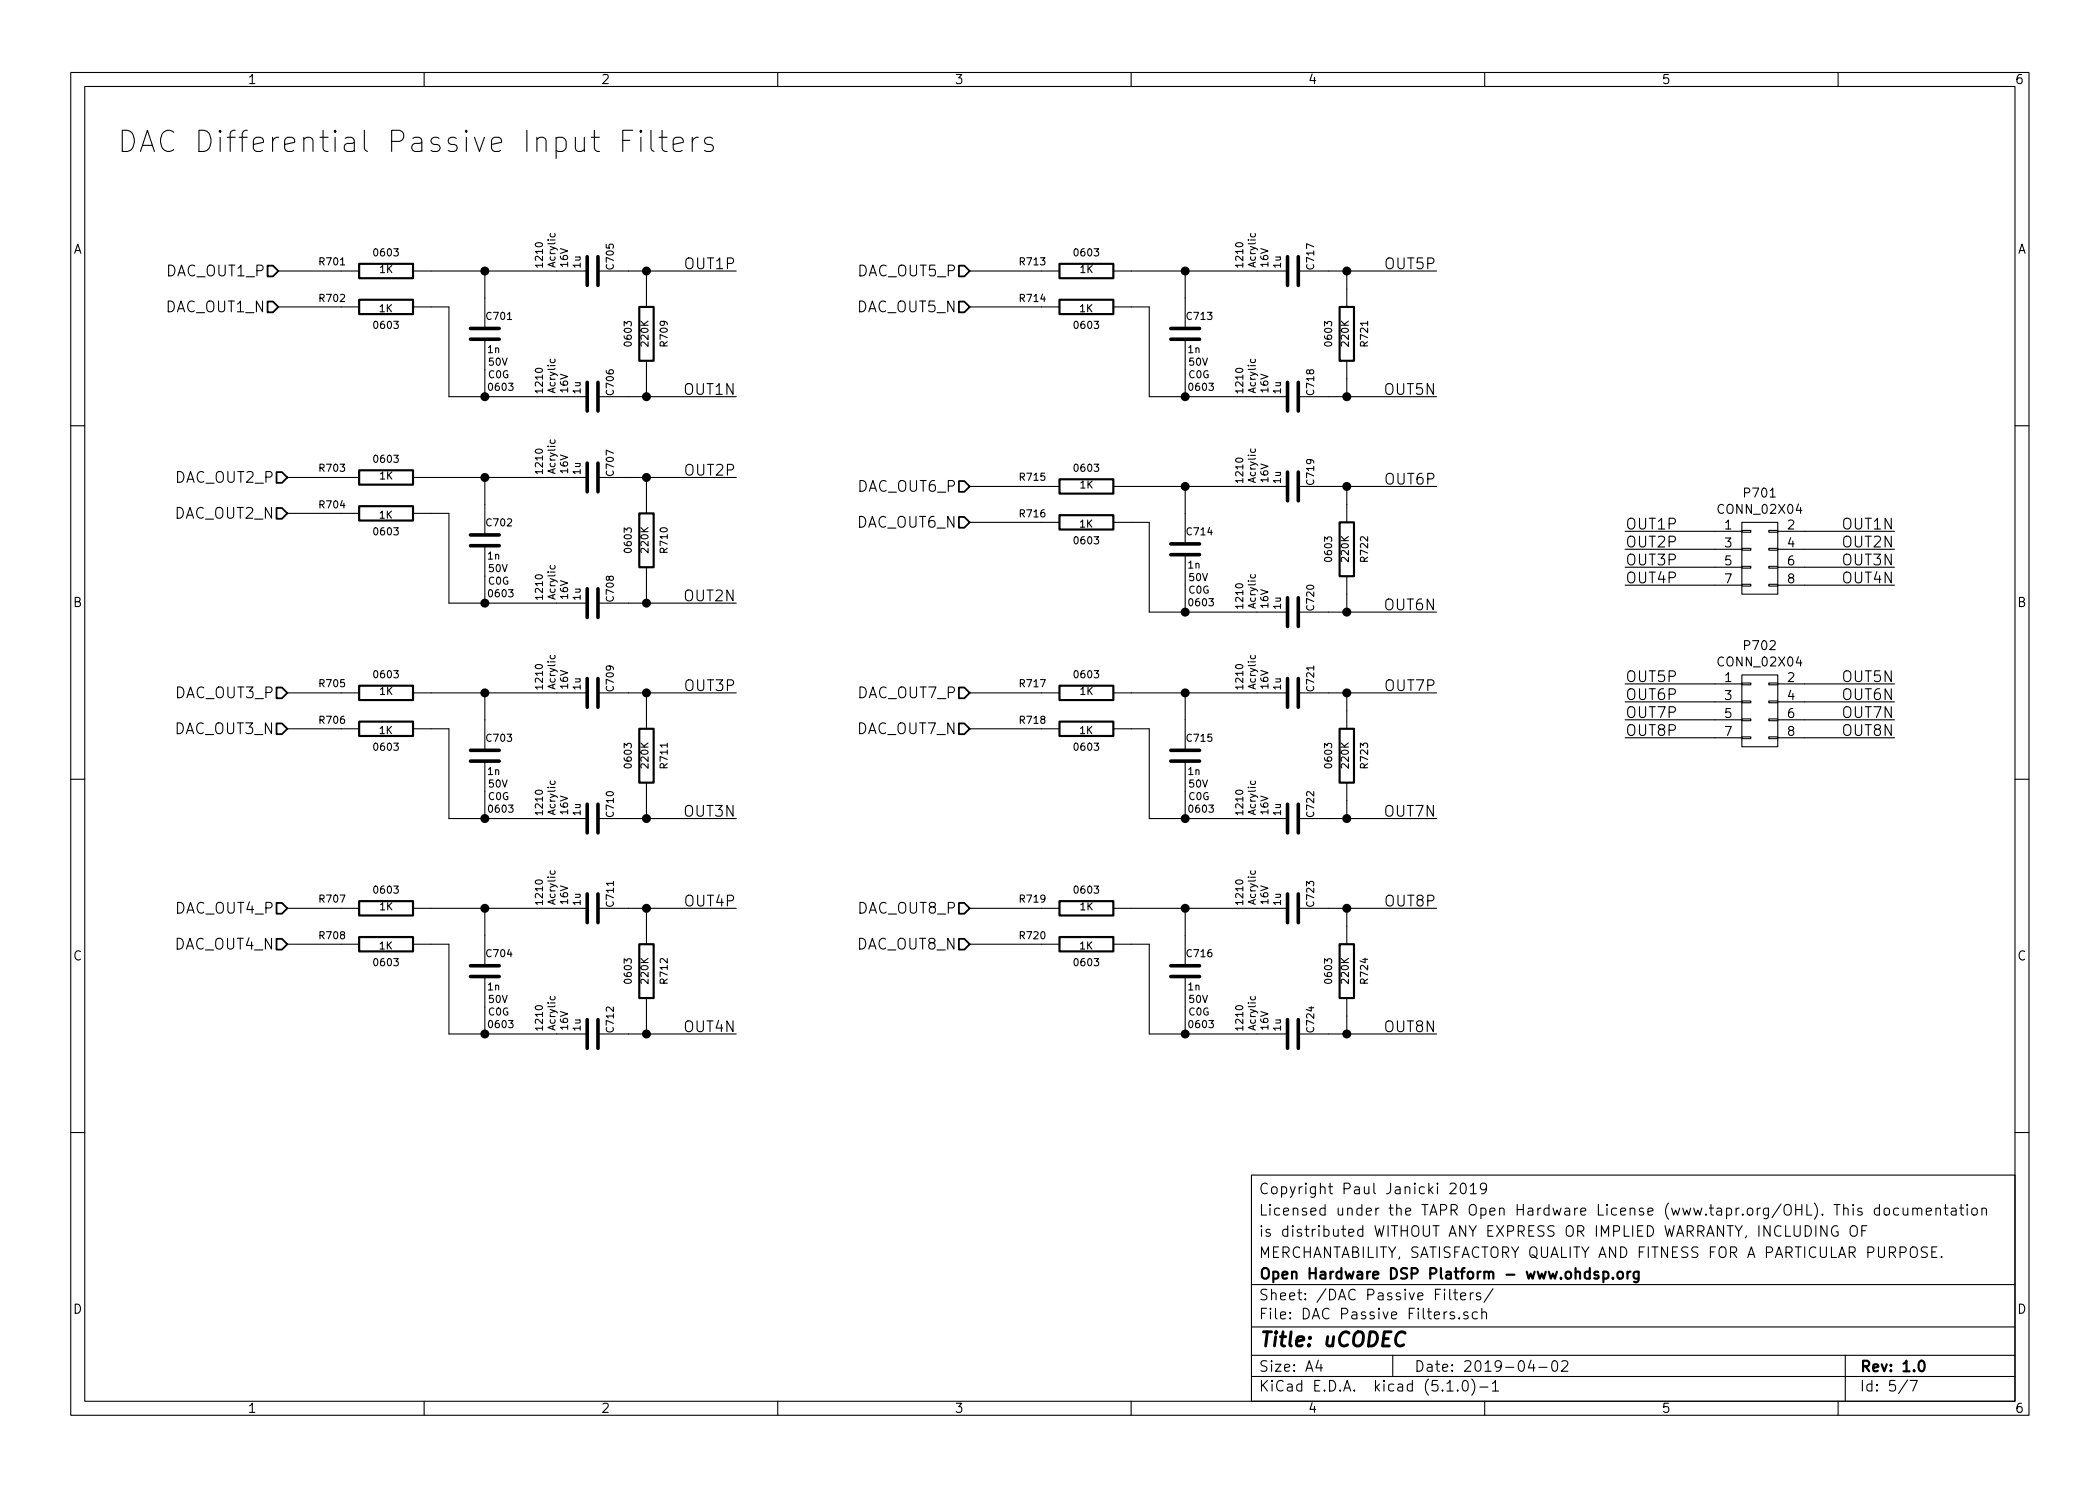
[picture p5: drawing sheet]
<svg xmlns="http://www.w3.org/2000/svg" width="297mm" height="210mm" viewBox="0 0 297 210" stroke-linecap="round" stroke-linejoin="round" font-family="sans-serif">
<g fill="none" stroke="#000" stroke-width=".15">
<path d="M10 10.3h277v189.9h-277zM12 12.2h273v186.1h-273zM60 10.3v1.9M88.1 19.9h1M89.5 18.4h-1.4v3M90.7 18.4l-.2 .2 .2 .1 .1-.1-.1-.2v.3M90.7 19.4v2M92.1 18.4v2.6l.1 .3 .3 .1M93.2 19.4h1.2M93.6 18.4v2.6l.2 .3 .6 .1M97.9 19.4v2M98.8 19.4a.82 .82 0 0 0-.9 .6"/>
<path d="M100.8 19.6l-.3-.2h-.4l-.3 .2-.2 .3 .2 .4 1 .3 .1 .2-.1 .5-.3 .1h-.6l-.3-.1M110 10.3v1.9M160 10.3v1.9M210 10.3v1.9M260 10.3v1.9M39.4 38.3h11.4M58.4 38.3h24.7M68.6 38.3v8.2M77.9 33l-.1 .3 .2 .2 .5-.1v-.4M84.6 38.3h19.5M91.4 38.3v5.1M95.2 20.4l1.4-.3v-.2l-.1-.3-.3-.2h-.6l-.2 .2-.2 .3v1.1l.2 .3 .2 .1h.6l.3-.1"/>
<path d="M137.2 38.3h12.7M157.5 38.3h24.6M167.6 38.3v8.2M176.9 33v.3l.2 .2 .4-.1v-.4M183.6 38.3h19.6M190.5 38.3v5.1M39.4 43.4h11.4M58.4 43.4h5.1v12.7h19.6M68.6 48v8.1M77.9 50.8l-.1 .3 .2 .2 .5-.1v-.4M84.6 56.1h19.5M91.4 51v5.1"/>
<path d="M137.2 43.4h12.7M157.5 43.4h5.1v12.7h19.5M167.6 48v8.1M176.9 50.8v.3l.2 .2 .4-.1v-.4M183.6 56.1h19.6M190.5 51v5.1M10 60.2h2M40.6 67.6h10.2M40.6 72.6h10.2M58.4 72.6h5.1v12.7h19.6M58.4 67.6h24.7M68.6 67.6v8.1"/>
<path d="M68.6 77.2v8.1M77.9 62.2l-.1 .4 .2 .1 .5-.1v-.4M84.6 67.6h19.5M91.4 67.6v5M137.2 68.8h12.7M137.2 73.9h12.7M157.5 73.9h5.1v12.7h19.5M157.5 68.8h24.6M167.6 68.8v8.2M167.6 78.5v8.1M176.9 63.5v.3l.2 .2 .4-.1v-.4M183.6 68.8h19.6"/>
<path d="M190.5 68.8v5.1M229.9 75.2h16.5M229.9 77.7h16.5M246.4 77.6h1.2v.2h-1.2zM246.4 75.1h1.2v.2h-1.2zM246.4 73.9h5.1v10.2h-5.1zM250.2 77.6h1.3v.2h-1.3zM250.2 75.1h1.3v.2h-1.3zM251.5 75.2h16.5M251.5 77.7h16.5M285 60.2h2M40.6 98h10.2"/>
<path d="M58.4 98h24.7M68.6 98v8.2M77.9 80l-.1 .3 .2 .2 .5-.1v-.4M77.9 92.7l-.1 .3 .2 .2 .5-.1v-.4M84.6 85.3h19.5M84.6 98h19.5M91.4 80.3v5M91.4 98v5.1M137.2 98h12.7M157.5 98h24.6M167.6 98v8.2M176.9 81.3v.3l.2 .2 .4-.1v-.4"/>
<path d="M176.9 92.7v.3l.2 .2 .4-.1v-.4M183.6 98h19.6M183.6 86.6h19.6M190.5 81.5v5.1M190.5 98v5.1M229.9 80.3h16.5M229.9 82.8h16.5M229.9 96.8h16.5M229.9 99.3h16.5M246.4 82.7h1.2v.2h-1.2zM246.4 80.1h1.2v.3h-1.2zM246.4 99.2h1.2v.2h-1.2z"/>
<path d="M246.4 96.6h1.2v.3h-1.2zM246.4 95.5h5.1v10.2h-5.1zM250.2 82.7h1.3v.2h-1.3zM250.2 80.1h1.3v.3h-1.3zM250.2 99.2h1.3v.2h-1.3zM250.2 96.6h1.3v.3h-1.3zM251.5 80.3h16.5M251.5 82.8h16.5M251.5 96.8h16.5M251.5 99.3h16.5M10 110.3h2M40.6 103.1h10.2"/>
<path d="M58.4 103.1h5.1v12.7h19.6M68.6 107.7v8.1M77.9 110.5l-.1 .3 .2 .2 .5-.1v-.4M84.6 115.8h19.5M91.4 110.7v5.1M137.2 103.1h12.7M157.5 103.1h5.1v12.7h19.5M167.6 107.7v8.1M176.9 110.5v.3l.2 .2 .4-.1v-.4M183.6 115.8h19.6M190.5 110.7v5.1M229.9 101.8h16.5"/>
<path d="M229.9 104.4h16.5M246.4 104.3h1.2v.2h-1.2zM246.4 101.7h1.2v.3h-1.2zM250.2 104.3h1.3v.2h-1.3zM250.2 101.7h1.3v.3h-1.3zM251.5 101.8h16.5M251.5 104.4h16.5M285 110.3h2M40.6 128.5h10.2M40.6 133.6h10.2M58.4 133.6h5.1v12.7h19.6M58.4 128.5h24.7"/>
<path d="M68.6 128.5v8.1M68.6 138.2v8.1M77.9 123.2l-.1 .3 .2 .2 .5-.1v-.4M84.6 128.5h19.5M91.4 128.5v5.1M137.2 128.5h12.7M137.2 133.6h12.7M157.5 128.5h24.6M157.5 133.6h5.1v12.7h19.5M167.6 128.5v8.1M167.6 138.2v8.1M176.9 123.2v.3l.2 .2 .4-.1v-.4"/>
<path d="M183.6 128.5h19.6M190.5 128.5v5.1M77.9 141l-.1 .3 .2 .2 .5-.1v-.4M84.6 146.3h19.5M91.4 141.2v5.1M176.9 141v.3l.2 .2 .4-.1v-.4M183.6 146.3h19.6M190.5 141.2v5.1M10 160.2h2M177 166.3h108v32h-108zM205.1 167.6l.2-.2 .5 .1a.37 .37 0 0 1 .1 .5l-.8 .9h.9M206.7 167.6a.35 .35 0 0 1 .3-.2 .35 .35 0 0 1 .3 .3 .78 .78 0 0 1-.4 1.2l-.1-.1a1.2 1.2 0 0 1-.1-1.2z"/>
<path d="M208 167.8l.4-.4v1.5M208 168.9h.8M210.3 168l-.3 .3h-.3l-.2-.1-.1-.5 .3-.3a.47 .47 0 0 1 .6 .3 1.01 1.01 0 0 1-.5 1.2h-.3M258.4 173.4v1.5l-.8-1.5v1.5M259.9 173.5a.73 .73 0 0 0-.9 .5 .73 .73 0 0 0 .6 .9l.4-.1v-.5h-.3M261.8 173.7l.3-.3a.53 .53 0 0 1 .6 .5v.5a.51 .51 0 0 1-.8 .4 1.05 1.05 0 0 1-.1-1.1zM263.3 174.1h.6M264.1 173.4h-.8v1.5M265.8 171l-.4-.1-.3 .3 .1 .6 .2 .1h.4M265.8 170.4v1.5M266.5 171.1a.41 .41 0 0 1 .8 .1v.4a.39 .39 0 0 1-.4 .3 .39 .39 0 0 1-.4-.3zM268.6 171a.48 .48 0 0 0-.7 .1l-.1 .1 .1 .6a.48 .48 0 0 0 .7 .1"/>
<path d="M269.2 170.9v.8a.39 .39 0 0 0 .6 .1M269.8 170.9v1M270.6 171.1a.38 .38 0 0 1 .6 0v.8M270.6 170.9v1M271.2 171.1l.2-.2 .4 .1v.9M272.5 171.4l.7-.1-.1-.3-.4-.1-.2 .2v.8h.2h.4M272.6 176.5l-.2-.1-.5 .1a.35 .35 0 0 0-.1 .4 .35 .35 0 0 0 .3 .2l.4 .2a.35 .35 0 0 1 .1 .3 .35 .35 0 0 1-.3 .3l-.5-.1M273.3 177.1h.5M273.8 171.1a.38 .38 0 0 1 .7 0v.8M273.8 170.9v1M274 176.4h-.7v1.5h.7M274.6 177.8h.1l-.1 .1-.1-.1h.1v.1"/>
<path d="M275 170.9h.5M275.2 170.4v1.3l.1 .2h.2M276 171l.2-.1 .4 .1 .1 .9M276.7 171.3l-.5 .1-.2 .2v.3h.2h.5M277.2 170.9h.5M277.4 170.4v1.3l.1 .2h.2M278.3 170.4l-.1 .1 .1 .1v-.1v-.1v.2M278.3 170.9v1M279 171.1a.41 .41 0 0 1 .7 .1v.4a.41 .41 0 0 1-.4 .3 .41 .41 0 0 1-.4-.3zM280.3 171.1a.38 .38 0 0 1 .7 0v.8M280.3 170.9v1M285 160.2h2"/>
<path d="M60 198.3v1.9M110 198.3v1.9M160 198.3v1.9M177 194.8h108M177 191.8h108M177 187.8h108M177 181.8h108M186.5 192.5l-.4 1h1M186.8 193v1M197 191.8v3M204.7 196.8h.8M205.1 182.4v1.3l.2 .2"/>
<path d="M205.6 182.9h.6M205.7 185.7a.37 .37 0 0 0-.6 .1v.1a.54 .54 0 0 0 .6 .3l.1 .1-.1 .2-.2 .1-.4-.1M205.8 182.4v1.3l.1 .1 .3 .1M206.2 196.7v.1l-.1-.1h.1v.1M206.4 186.5h.1l-.1 .1-.1-.1h.1v.1M206.6 183.4l.7-.1v-.3l-.5-.1-.2 .2 .1 .7 .1 .1 .5-.1M207 195.4a.37 .37 0 0 1 .6 .2l.1 .3a.72 .72 0 0 1-.4 .9l-.3-.1a1.26 1.26 0 0 1 0-1.3zM207.6 185.7a.37 .37 0 0 0-.6 .1v.1a.54 .54 0 0 0 .6 .3v.3l-.1 .1-.5-.1M208 182.9v1M208.2 195.1a1.71 1.71 0 0 1 0 2.3M208.4 182.9l-.3 .1-.1 .2M209 185.7a.48 .48 0 0 0-.7 0v.2v.6a.48 .48 0 0 0 .7 0"/>
<path d="M209.3 196.3h1.2M209.4 183a.37 .37 0 0 0-.6 .1v.1a.54 .54 0 0 0 .6 .3l.1 .1-.1 .2-.2 .1-.4-.1M209.6 185.7a.41 .41 0 0 1 .7 .1v.8M209.6 185.1v1.5M210 198.3v1.9M211.1 195.8l.3-.3 .1-.2v1.5M211.1 196.8h.9M211.2 182.3l-1.3 2M216.6 192.5l-.4 1h.9M216.9 193v1M217.7 193.5h1.1M219.6 192.7a.37 .37 0 0 1 .4-.2 .37 .37 0 0 1 .3 .3v.3a.72 .72 0 0 1-.3 .9l-.4-.1a1.41 1.41 0 0 1 0-1.2z"/>
<path d="M220.9 192.7l.2-.2 .5 .1a.37 .37 0 0 1 .1 .6l-.9 .8h1M260 198.3v1.9M261 191.8v6.5M269.8 195.2l-1.2 2M270.2 195.3h1l-.6 1.5"/>
</g>
<g fill="none" stroke="#000" stroke-width=".3">
<path d="M50.8 37.3h7.6v2.1h-7.6zM149.9 37.3h7.6v2.1h-7.6zM50.8 42.4h7.6v2h-7.6zM90.4 43.4h2.1v7.6h-2.1zM149.9 42.4h7.6v2h-7.6zM189.5 43.4h2v7.6h-2zM50.8 66.5h7.6v2.1h-7.6zM50.8 71.6h7.6v2.1h-7.6zM90.4 72.6h2.1v7.7h-2.1zM149.9 67.8h7.6v2h-7.6zM149.9 72.9h7.6v2h-7.6zM189.5 73.9h2v7.6h-2z"/>
<path d="M50.8 97h7.6v2.1h-7.6zM149.9 97h7.6v2.1h-7.6zM50.8 102.1h7.6v2h-7.6zM90.4 103.1h2.1v7.6h-2.1zM149.9 102.1h7.6v2h-7.6zM189.5 103.1h2v7.6h-2zM50.8 127.5h7.6v2h-7.6zM50.8 132.6h7.6v2h-7.6zM90.4 133.6h2.1v7.6h-2.1zM149.9 127.5h7.6v2h-7.6zM149.9 132.6h7.6v2h-7.6zM189.5 133.6h2v7.6h-2z"/>
<path d="M226.8 179.9v1.5M230.2 179.9v1M230.6 179.9l-.2 .1-.2 .2M231.8 179.9v1.2a.39 .39 0 0 1-.7 .3M226.1 180l-.4-.1-.2 .3a.48 .48 0 0 0 .6 .3v.1v.2l-.2 .1-.4-.1M226.8 180a.5 .5 0 0 1 .6 .1l.1 .5a.47 .47 0 0 1-.6 .3l-.1-.1M228.1 180.8h.1l-.1 .1v-.1v.1M228.9 180.1a.41 .41 0 0 1 .7 .1v.4a.41 .41 0 0 1-.4 .3 .41 .41 0 0 1-.4-.3zM231.8 180l-.5-.1-.2 .3v.6l.2 .1 .5-.1M271.5 192.7a.35 .35 0 0 1 .4-.2 .35 .35 0 0 1 .3 .3 .77 .77 0 0 1-.5 1.2 .9 .9 0 0 1-.2-1.3z"/>
</g>
<path d="M198.8 188.6a.79 .79 0 0 0-.9-.1 .79 .79 0 0 0-.5 .8 .75 .75 0 0 0 .2 1 .75 .75 0 0 0 1 0" fill="none" stroke="#000" stroke-width=".41"/>
<g fill="none" stroke="#000" stroke-width=".51">
<path d="M83.1 36.3v4.1M84.6 36.3v4.1M182.1 36.3v4.1M183.6 36.3v4.1M66.5 48h4.1M66.5 46.5h4.1M83.1 54.1v4.1M84.6 54.1v4.1M165.6 48h4.1M165.6 46.5h4.1M182.1 54.1v4.1M183.6 54.1v4.1"/>
<path d="M66.5 77.2h4.1M66.5 75.7h4.1M83.1 65.5v4.1M84.6 65.5v4.1M165.6 78.5h4.1M165.6 77h4.1M182.1 66.8v4.1M183.6 66.8v4.1M83.1 83.3v4.1M83.1 96v4.1M84.6 83.3v4.1M84.6 96v4.1"/>
<path d="M182.1 84.6v4M182.1 96v4.1M183.6 84.6v4M183.6 96v4.1M66.5 107.7h4.1M66.5 106.2h4.1M83.1 113.8v4.1M84.6 113.8v4.1M165.6 107.7h4.1M165.6 106.2h4.1M182.1 113.8v4.1M183.6 113.8v4.1"/>
<path d="M66.5 138.2h4.1M66.5 136.6h4.1M83.1 126.5v4.1M84.6 126.5v4.1M165.6 138.2h4.1M165.6 136.6h4.1M182.1 126.5v4.1M183.6 126.5v4.1M83.1 144.3v4M84.6 144.3v4M182.1 144.3v4M183.6 144.3v4"/>
</g>
<g fill="none" stroke="#000" stroke-width=".25">
<path d="M37.8 37.6h.8l.8 .7-.8 .8h-.8zM135.6 37.6h.8l.8 .7-.8 .8h-.8zM37.8 42.7h.8l.8 .7-.8 .8h-.8zM135.6 42.7h.8l.8 .7-.8 .8h-.8zM39.1 66.8h.8l.7 .8-.7 .7h-.8zM39.1 71.9h.8l.7 .7-.7 .8h-.8zM135.6 68.1h.8l.8 .7-.8 .8h-.8zM135.6 73.1h.8l.8 .8-.8 .8h-.8zM39.1 97.3h.8l.7 .7-.7 .8h-.8zM135.6 97.3h.8l.8 .7-.8 .8h-.8zM39.1 102.4h.8l.7 .7-.7 .8h-.8zM135.6 102.4h.8l.8 .7-.8 .8h-.8z"/>
<path d="M39.1 127.8h.8l.7 .7-.7 .8h-.8zM39.1 132.8h.8l.7 .8-.7 .8h-.8zM135.6 127.8h.8l.8 .7-.8 .8h-.8zM135.6 132.8h.8l.8 .8-.8 .8h-.8z"/>
</g>
<g fill="#000" stroke="#000" stroke-width=".25">
<circle cx="68.6" cy="38.3" r=".51"/>
<circle cx="91.4" cy="38.3" r=".51"/>
<circle cx="167.6" cy="38.3" r=".51"/>
<circle cx="190.5" cy="38.3" r=".51"/>
<circle cx="68.6" cy="56.1" r=".51"/>
<circle cx="91.4" cy="56.1" r=".51"/>
<circle cx="167.6" cy="56.1" r=".51"/>
<circle cx="190.5" cy="56.1" r=".51"/>
<circle cx="68.6" cy="67.6" r=".51"/>
<circle cx="91.4" cy="67.6" r=".51"/>
<circle cx="167.6" cy="68.8" r=".51"/>
<circle cx="190.5" cy="68.8" r=".51"/>
<circle cx="68.6" cy="85.3" r=".51"/>
<circle cx="68.6" cy="98" r=".51"/>
<circle cx="91.4" cy="98" r=".51"/>
<circle cx="91.4" cy="85.3" r=".51"/>
<circle cx="167.6" cy="98" r=".51"/>
<circle cx="167.6" cy="86.6" r=".51"/>
<circle cx="190.5" cy="86.6" r=".51"/>
<circle cx="190.5" cy="98" r=".51"/>
<circle cx="68.6" cy="115.8" r=".51"/>
<circle cx="91.4" cy="115.8" r=".51"/>
<circle cx="167.6" cy="115.8" r=".51"/>
<circle cx="190.5" cy="115.8" r=".51"/>
<circle cx="68.6" cy="128.5" r=".51"/>
<circle cx="91.4" cy="128.5" r=".51"/>
<circle cx="167.6" cy="128.5" r=".51"/>
<circle cx="190.5" cy="128.5" r=".51"/>
<circle cx="68.6" cy="146.3" r=".51"/>
<circle cx="91.4" cy="146.3" r=".51"/>
<circle cx="167.6" cy="146.3" r=".51"/>
<circle cx="190.5" cy="146.3" r=".51"/>
</g>
<text font-size="4.2" x="16.5" y="21.6">DAC Differential Passive Input Filters</text>
<text font-size="2.8" x="178" y="190.5">Title: uCODEC</text>
<g font-size="2.1">
<text x="23.5" y="39.1">DAC_OUT1_P</text>
<text x="97.1" y="38.1">OUT1P</text>
<text x="121.3" y="39.1">DAC_OUT5_P</text>
<text x="196.1" y="38.1">OUT5P</text>
<text x="23.4" y="44.2">DAC_OUT1_N</text>
<text x="121.2" y="44.2">DAC_OUT5_N</text>
<text x="97" y="55.9">OUT1N</text>
<text x="196" y="55.9">OUT5N</text>
<text x="24.8" y="68.3">DAC_OUT2_P</text>
<text x="97.1" y="67.3">OUT2P</text>
<text x="121.3" y="69.6">DAC_OUT6_P</text>
<text x="196.1" y="68.6">OUT6P</text>
<text x="24.7" y="73.4">DAC_OUT2_N</text>
<text x="121.2" y="74.7">DAC_OUT6_N</text>
<text x="229.9" y="74.9">OUT1P</text>
<text x="229.9" y="77.5">OUT2P</text>
<text x="260.8" y="74.9">OUT1N</text>
<text x="260.8" y="77.5">OUT2N</text>
<text x="229.9" y="80">OUT3P</text>
<text x="229.9" y="82.5">OUT4P</text>
<text x="260.8" y="80">OUT3N</text>
<text x="260.8" y="82.5">OUT4N</text>
<text x="97" y="85.1">OUT2N</text>
<text x="196" y="86.4">OUT6N</text>
<text x="24.8" y="98.8">DAC_OUT3_P</text>
<text x="97.1" y="97.8">OUT3P</text>
<text x="121.3" y="98.8">DAC_OUT7_P</text>
<text x="196.1" y="97.8">OUT7P</text>
<text x="229.9" y="96.5">OUT5P</text>
<text x="229.9" y="99.1">OUT6P</text>
<text x="229.9" y="101.6">OUT7P</text>
<text x="260.8" y="96.5">OUT5N</text>
<text x="260.8" y="99.1">OUT6N</text>
<text x="260.8" y="101.6">OUT7N</text>
<text x="24.7" y="103.9">DAC_OUT3_N</text>
<text x="121.2" y="103.9">DAC_OUT7_N</text>
<text x="229.9" y="104.1">OUT8P</text>
<text x="260.8" y="104.1">OUT8N</text>
<text x="97" y="115.6">OUT3N</text>
<text x="196" y="115.6">OUT7N</text>
<text x="24.8" y="129.3">DAC_OUT4_P</text>
<text x="97.1" y="128.3">OUT4P</text>
<text x="121.3" y="129.3">DAC_OUT8_P</text>
<text x="196.1" y="128.3">OUT8P</text>
<text x="24.7" y="134.4">DAC_OUT4_N</text>
<text x="121.2" y="134.4">DAC_OUT8_N</text>
<text x="97" y="146">OUT4N</text>
<text x="196" y="146">OUT8N</text>
<text x="178" y="172">Licensed under the TAPR Open Hardware License (www.tapr.org/OHL). This documentation</text>
<text x="178" y="169">Copyright Paul Janicki 2019</text>
<text x="178" y="178">MERCHANTABILITY, SATISFACTORY QUALITY AND FITNESS FOR A PARTICULAR PURPOSE.</text>
<text x="178" y="175">is distributed WITHOUT ANY EXPRESS OR IMPLIED WARRANTY, INCLUDING OF</text>
<text x="178" y="184">Sheet: /DAC Passive Filters/</text>
<text x="178" y="181">Open Hardware DSP Platform - www.ohdsp.org</text>
<text x="178" y="186.7">File: DAC Passive Filters.sch</text>
<text x="178" y="196.9">KiCad E.D.A. kicad (5.1.0)-1</text>
<text x="178" y="194.1">Size: A4</text>
<text x="200" y="194.1">Date: 2019-04-02</text>
<text x="263" y="194.1">Rev: 1.0</text>
<text x="263" y="196.9">Id: 5/7</text>
</g>
<g font-size="1.8">
<text x="35" y="11.9">1</text>
<text x="85" y="11.9">2</text>
<text x="135" y="11.9">3</text>
<text x="185" y="11.9">4</text>
<text x="235" y="11.9">5</text>
<text x="285" y="11.9">6</text>
<text x="10.4" y="35.9">A</text>
<text x="285.4" y="35.9">A</text>
<text x="246.9" y="70.4">P701</text>
<text x="243.3" y="72.7">CONN_02X04</text>
<text x="244" y="74.9">1</text>
<text x="244" y="77.5">3</text>
<text x="252.9" y="74.9">2</text>
<text x="252.9" y="77.5">4</text>
<text x="244" y="80">5</text>
<text x="244" y="82.5">7</text>
<text x="252.9" y="80">6</text>
<text x="252.9" y="82.5">8</text>
<text x="10.4" y="85.9">B</text>
<text x="285.4" y="85.9">B</text>
<text x="243.3" y="94.3">CONN_02X04</text>
<text x="246.9" y="92">P702</text>
<text x="244" y="96.5">1</text>
<text x="244" y="99.1">3</text>
<text x="244" y="101.6">5</text>
<text x="252.9" y="96.5">2</text>
<text x="252.9" y="99.1">4</text>
<text x="252.9" y="101.6">6</text>
<text x="244" y="104.1">7</text>
<text x="252.9" y="104.1">8</text>
<text x="10.4" y="135.9">C</text>
<text x="285.4" y="135.9">C</text>
<text x="10.4" y="185.9">D</text>
<text x="285.4" y="185.9">D</text>
<text x="35" y="199.9">1</text>
<text x="85" y="199.9">2</text>
<text x="135" y="199.9">3</text>
<text x="185" y="199.9">4</text>
<text x="235" y="199.9">5</text>
<text x="285" y="199.9">6</text>
</g>
<g font-size="1.4">
<text x="45.3" y="37.5">R701</text>
<text x="53" y="36.3">0603</text>
<text x="53.7" y="38.6">1K</text>
<text x="76.8" y="37.7" transform="rotate(-90 76.8 37.7)">1210</text>
<text x="78.6" y="37.7" transform="rotate(-90 78.6 37.7)">Acrylic</text>
<text x="80.3" y="37.7" transform="rotate(-90 80.3 37.7)">16V</text>
<text x="82.1" y="37.9" transform="rotate(-90 82.1 37.9)">1u</text>
<text x="86.8" y="38" transform="rotate(-90 86.8 38)">C705</text>
<text x="144.4" y="37.5">R713</text>
<text x="152.1" y="36.3">0603</text>
<text x="152.8" y="38.6">1K</text>
<text x="175.8" y="37.7" transform="rotate(-90 175.8 37.7)">1210</text>
<text x="177.6" y="37.7" transform="rotate(-90 177.6 37.7)">Acrylic</text>
<text x="179.4" y="37.7" transform="rotate(-90 179.4 37.7)">16V</text>
<text x="181.2" y="37.9" transform="rotate(-90 181.2 37.9)">1u</text>
<text x="185.9" y="38" transform="rotate(-90 185.9 38)">C717</text>
<text x="45.3" y="42.7">R702</text>
<text x="53" y="46.5">0603</text>
<text x="53.7" y="44.2">1K</text>
<text x="68.9" y="45.3">C701</text>
<text x="144.4" y="42.7">R714</text>
<text x="152.1" y="46.5">0603</text>
<text x="152.8" y="44.2">1K</text>
<text x="168" y="45.3">C713</text>
<text x="69" y="50">1n</text>
<text x="69.1" y="53.5">C0G</text>
<text x="69.2" y="51.7">50V</text>
<text x="89.4" y="48.8" transform="rotate(-90 89.4 48.8)">0603</text>
<text x="91.7" y="48.9" transform="rotate(-90 91.7 48.9)">220K</text>
<text x="94.4" y="48.9" transform="rotate(-90 94.4 48.9)">R709</text>
<text x="168.1" y="50">1n</text>
<text x="168.1" y="53.5">C0G</text>
<text x="168.2" y="51.7">50V</text>
<text x="188.4" y="48.8" transform="rotate(-90 188.4 48.8)">0603</text>
<text x="190.8" y="48.9" transform="rotate(-90 190.8 48.9)">220K</text>
<text x="193.5" y="48.9" transform="rotate(-90 193.5 48.9)">R721</text>
<text x="69.3" y="55.3">0603</text>
<text x="76.8" y="55.4" transform="rotate(-90 76.8 55.4)">1210</text>
<text x="78.6" y="55.5" transform="rotate(-90 78.6 55.5)">Acrylic</text>
<text x="80.3" y="55.5" transform="rotate(-90 80.3 55.5)">16V</text>
<text x="82.1" y="55.7" transform="rotate(-90 82.1 55.7)">1u</text>
<text x="86.8" y="55.8" transform="rotate(-90 86.8 55.8)">C706</text>
<text x="168.3" y="55.3">0603</text>
<text x="175.8" y="55.4" transform="rotate(-90 175.8 55.4)">1210</text>
<text x="177.6" y="55.5" transform="rotate(-90 177.6 55.5)">Acrylic</text>
<text x="179.4" y="55.5" transform="rotate(-90 179.4 55.5)">16V</text>
<text x="181.2" y="55.7" transform="rotate(-90 181.2 55.7)">1u</text>
<text x="185.9" y="55.8" transform="rotate(-90 185.9 55.8)">C718</text>
<text x="53" y="65.5">0603</text>
<text x="45.3" y="66.7">R703</text>
<text x="45.3" y="71.9">R704</text>
<text x="53.7" y="67.8">1K</text>
<text x="76.8" y="66.9" transform="rotate(-90 76.8 66.9)">1210</text>
<text x="78.6" y="66.9" transform="rotate(-90 78.6 66.9)">Acrylic</text>
<text x="80.3" y="66.9" transform="rotate(-90 80.3 66.9)">16V</text>
<text x="82.1" y="67.1" transform="rotate(-90 82.1 67.1)">1u</text>
<text x="86.8" y="67.2" transform="rotate(-90 86.8 67.2)">C707</text>
<text x="144.4" y="68">R715</text>
<text x="152.1" y="66.7">0603</text>
<text x="152.8" y="69.1">1K</text>
<text x="175.8" y="68.1" transform="rotate(-90 175.8 68.1)">1210</text>
<text x="177.6" y="68.2" transform="rotate(-90 177.6 68.2)">Acrylic</text>
<text x="179.4" y="68.2" transform="rotate(-90 179.4 68.2)">16V</text>
<text x="181.2" y="68.4" transform="rotate(-90 181.2 68.4)">1u</text>
<text x="185.9" y="68.5" transform="rotate(-90 185.9 68.5)">C719</text>
<text x="53" y="75.7">0603</text>
<text x="53.7" y="73.4">1K</text>
<text x="68.9" y="74.5">C702</text>
<text x="144.4" y="73.2">R716</text>
<text x="152.1" y="77">0603</text>
<text x="152.8" y="74.6">1K</text>
<text x="168" y="75.7">C714</text>
<text x="69" y="79.2">1n</text>
<text x="69.1" y="82.7">C0G</text>
<text x="69.2" y="80.9">50V</text>
<text x="89.4" y="78" transform="rotate(-90 89.4 78)">0603</text>
<text x="91.7" y="78.1" transform="rotate(-90 91.7 78.1)">220K</text>
<text x="94.4" y="78.1" transform="rotate(-90 94.4 78.1)">R710</text>
<text x="168.1" y="80.4">1n</text>
<text x="168.1" y="84">C0G</text>
<text x="168.2" y="82.2">50V</text>
<text x="188.4" y="79.3" transform="rotate(-90 188.4 79.3)">0603</text>
<text x="190.8" y="79.4" transform="rotate(-90 190.8 79.4)">220K</text>
<text x="193.5" y="79.4" transform="rotate(-90 193.5 79.4)">R722</text>
<text x="69.3" y="84.5">0603</text>
<text x="76.8" y="84.7" transform="rotate(-90 76.8 84.7)">1210</text>
<text x="78.6" y="84.7" transform="rotate(-90 78.6 84.7)">Acrylic</text>
<text x="80.3" y="84.7" transform="rotate(-90 80.3 84.7)">16V</text>
<text x="82.1" y="84.9" transform="rotate(-90 82.1 84.9)">1u</text>
<text x="86.8" y="85" transform="rotate(-90 86.8 85)">C708</text>
<text x="168.3" y="85.8">0603</text>
<text x="175.8" y="85.9" transform="rotate(-90 175.8 85.9)">1210</text>
<text x="177.6" y="86" transform="rotate(-90 177.6 86)">Acrylic</text>
<text x="179.4" y="86" transform="rotate(-90 179.4 86)">16V</text>
<text x="181.2" y="86.2" transform="rotate(-90 181.2 86.2)">1u</text>
<text x="185.9" y="86.3" transform="rotate(-90 185.9 86.3)">C720</text>
<text x="53" y="96">0603</text>
<text x="152.1" y="96">0603</text>
<text x="45.3" y="97.2">R705</text>
<text x="53.7" y="98.3">1K</text>
<text x="76.8" y="97.4" transform="rotate(-90 76.8 97.4)">1210</text>
<text x="78.6" y="97.4" transform="rotate(-90 78.6 97.4)">Acrylic</text>
<text x="80.3" y="97.4" transform="rotate(-90 80.3 97.4)">16V</text>
<text x="82.1" y="97.6" transform="rotate(-90 82.1 97.6)">1u</text>
<text x="86.8" y="97.7" transform="rotate(-90 86.8 97.7)">C709</text>
<text x="144.4" y="97.2">R717</text>
<text x="152.8" y="98.3">1K</text>
<text x="175.8" y="97.4" transform="rotate(-90 175.8 97.4)">1210</text>
<text x="177.6" y="97.4" transform="rotate(-90 177.6 97.4)">Acrylic</text>
<text x="179.4" y="97.4" transform="rotate(-90 179.4 97.4)">16V</text>
<text x="181.2" y="97.6" transform="rotate(-90 181.2 97.6)">1u</text>
<text x="185.9" y="97.7" transform="rotate(-90 185.9 97.7)">C721</text>
<text x="45.3" y="102.4">R706</text>
<text x="53" y="106.2">0603</text>
<text x="53.7" y="103.9">1K</text>
<text x="68.9" y="104.9">C703</text>
<text x="144.4" y="102.4">R718</text>
<text x="152.1" y="106.2">0603</text>
<text x="152.8" y="103.9">1K</text>
<text x="168" y="104.9">C715</text>
<text x="69" y="109.6">1n</text>
<text x="69.1" y="113.2">C0G</text>
<text x="69.2" y="111.4">50V</text>
<text x="89.4" y="108.5" transform="rotate(-90 89.4 108.5)">0603</text>
<text x="91.7" y="108.6" transform="rotate(-90 91.7 108.6)">220K</text>
<text x="94.4" y="108.6" transform="rotate(-90 94.4 108.6)">R711</text>
<text x="168.1" y="109.6">1n</text>
<text x="168.1" y="113.2">C0G</text>
<text x="168.2" y="111.4">50V</text>
<text x="188.4" y="108.5" transform="rotate(-90 188.4 108.5)">0603</text>
<text x="190.8" y="108.6" transform="rotate(-90 190.8 108.6)">220K</text>
<text x="193.5" y="108.6" transform="rotate(-90 193.5 108.6)">R723</text>
<text x="69.3" y="115">0603</text>
<text x="76.8" y="115.1" transform="rotate(-90 76.8 115.1)">1210</text>
<text x="78.6" y="115.2" transform="rotate(-90 78.6 115.2)">Acrylic</text>
<text x="80.3" y="115.2" transform="rotate(-90 80.3 115.2)">16V</text>
<text x="82.1" y="115.4" transform="rotate(-90 82.1 115.4)">1u</text>
<text x="86.8" y="115.5" transform="rotate(-90 86.8 115.5)">C710</text>
<text x="168.3" y="115">0603</text>
<text x="175.8" y="115.1" transform="rotate(-90 175.8 115.1)">1210</text>
<text x="177.6" y="115.2" transform="rotate(-90 177.6 115.2)">Acrylic</text>
<text x="179.4" y="115.2" transform="rotate(-90 179.4 115.2)">16V</text>
<text x="181.2" y="115.4" transform="rotate(-90 181.2 115.4)">1u</text>
<text x="185.9" y="115.5" transform="rotate(-90 185.9 115.5)">C722</text>
<text x="45.3" y="127.7">R707</text>
<text x="53" y="126.4">0603</text>
<text x="53.7" y="128.8">1K</text>
<text x="76.8" y="127.8" transform="rotate(-90 76.8 127.8)">1210</text>
<text x="78.6" y="127.9" transform="rotate(-90 78.6 127.9)">Acrylic</text>
<text x="80.3" y="127.9" transform="rotate(-90 80.3 127.9)">16V</text>
<text x="82.1" y="128.1" transform="rotate(-90 82.1 128.1)">1u</text>
<text x="86.8" y="128.2" transform="rotate(-90 86.8 128.2)">C711</text>
<text x="144.4" y="127.7">R719</text>
<text x="152.1" y="126.4">0603</text>
<text x="152.8" y="128.8">1K</text>
<text x="175.8" y="127.8" transform="rotate(-90 175.8 127.8)">1210</text>
<text x="177.6" y="127.9" transform="rotate(-90 177.6 127.9)">Acrylic</text>
<text x="179.4" y="127.9" transform="rotate(-90 179.4 127.9)">16V</text>
<text x="181.2" y="128.1" transform="rotate(-90 181.2 128.1)">1u</text>
<text x="185.9" y="128.2" transform="rotate(-90 185.9 128.2)">C723</text>
<text x="45.3" y="132.9">R708</text>
<text x="53" y="136.7">0603</text>
<text x="53.7" y="134.3">1K</text>
<text x="68.9" y="135.4">C704</text>
<text x="144.4" y="132.9">R720</text>
<text x="152.1" y="136.7">0603</text>
<text x="152.8" y="134.3">1K</text>
<text x="168" y="135.4">C716</text>
<text x="69" y="140.1">1n</text>
<text x="69.1" y="143.7">C0G</text>
<text x="69.2" y="141.9">50V</text>
<text x="89.4" y="139" transform="rotate(-90 89.4 139)">0603</text>
<text x="91.7" y="139.1" transform="rotate(-90 91.7 139.1)">220K</text>
<text x="94.4" y="139.1" transform="rotate(-90 94.4 139.1)">R712</text>
<text x="168.1" y="140.1">1n</text>
<text x="168.1" y="143.7">C0G</text>
<text x="168.2" y="141.9">50V</text>
<text x="188.4" y="139" transform="rotate(-90 188.4 139)">0603</text>
<text x="190.8" y="139.1" transform="rotate(-90 190.8 139.1)">220K</text>
<text x="193.5" y="139.1" transform="rotate(-90 193.5 139.1)">R724</text>
<text x="69.3" y="145.5">0603</text>
<text x="76.8" y="145.6" transform="rotate(-90 76.8 145.6)">1210</text>
<text x="78.6" y="145.7" transform="rotate(-90 78.6 145.7)">Acrylic</text>
<text x="80.3" y="145.7" transform="rotate(-90 80.3 145.7)">16V</text>
<text x="82.1" y="145.8" transform="rotate(-90 82.1 145.8)">1u</text>
<text x="86.8" y="145.9" transform="rotate(-90 86.8 145.9)">C712</text>
<text x="168.3" y="145.5">0603</text>
<text x="175.8" y="145.6" transform="rotate(-90 175.8 145.6)">1210</text>
<text x="177.6" y="145.7" transform="rotate(-90 177.6 145.7)">Acrylic</text>
<text x="179.4" y="145.7" transform="rotate(-90 179.4 145.7)">16V</text>
<text x="181.2" y="145.8" transform="rotate(-90 181.2 145.8)">1u</text>
<text x="185.9" y="145.9" transform="rotate(-90 185.9 145.9)">C724</text>
</g>
</svg>
